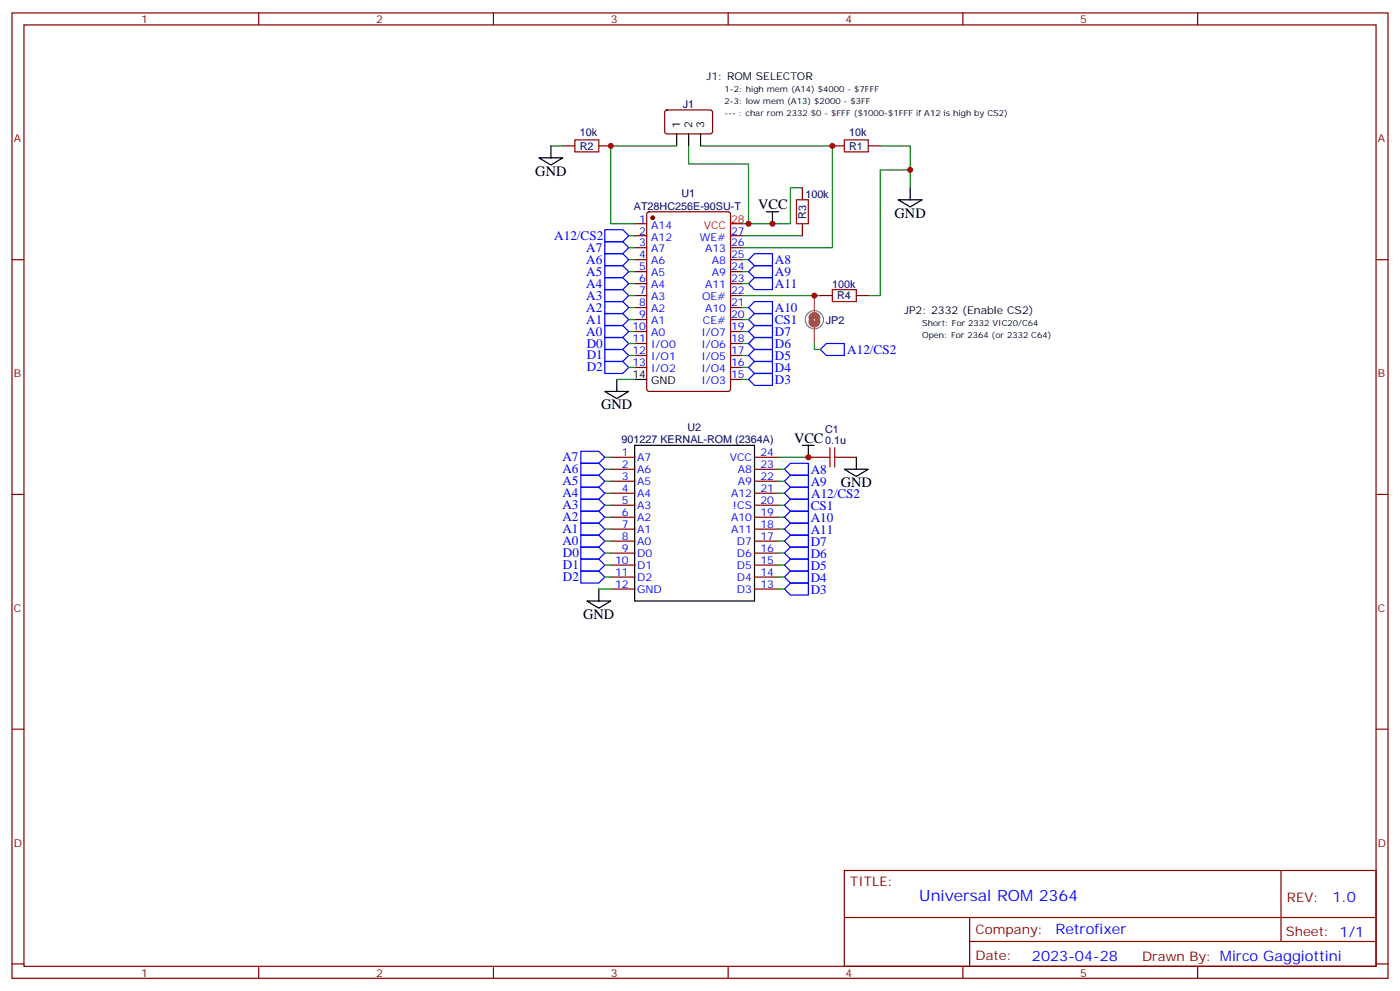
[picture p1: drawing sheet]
<svg xmlns="http://www.w3.org/2000/svg" width="412mm" height="292mm" viewBox="0 0 412 292" stroke-linecap="round" stroke-linejoin="round" font-family="sans-serif">
<g fill="none" stroke="#870000" stroke-width=".35">
<path d="M3.5 3.8h405.4v284.3h-405.4zM7.1 7.3h398.2v277.3h-398.2zM76.2 3.8v3.5M145.3 3.8v3.5M214.5 3.8v3.5M283.6 3.8v3.5M352.8 3.8v3.5M196 32.6l.5-.2h13l.4 .7-.1 5.9-.6 .4h-13l-.4-.7v-5.6zM165.8 43h3.5M176.4 43h3.5M236.4 55.3v3.5M245.2 43h3.5"/>
<path d="M255.8 43h3.5M3.5 76.5h3.6M187 76.5h3.5M187 65.9h3.5M187 69.4h3.5M187 73h3.5M190.7 62.6l.5-.2h23.3l.6 .4 .1 51.8-.5 .6-23.5 .1-.6-.5-.1-51.7zM215.2 76.5h3.5M215.2 69.4h3.5M215.2 73h3.5M236.4 65.9v3.5M405.3 76.5h3.6"/>
<path d="M187 80h3.5M187 83.5h3.5M187 87.1h3.5M187 90.6h3.5M187 94.1h3.5M187 97.6h3.5M215.2 80h3.5M215.2 83.5h3.5M215.2 87.1h3.5M215.2 90.6h3.5M215.2 94.1h3.5M215.2 97.6h3.5"/>
<path d="M241.7 87.1h3.5M252.2 87.1h3.6M187 101.2h3.5M187 104.7h3.5M187 108.2h3.5M215.2 101.2h3.5M215.2 104.7h3.5M215.2 108.2h3.5M215.2 111.8h3.5M179.9 134.7h7.1M179.9 138.2h7.1M222.2 134.7h7.1"/>
<path d="M222.2 138.2h7.1M238.1 134.7h3.6M248.7 134.7h3.5M3.5 145.6h3.6M179.9 141.7h7.1M179.9 145.3h7.1M179.9 148.8h7.1M179.9 152.3h7.1M179.9 155.9h7.1M179.9 159.4h7.1M222.2 141.7h7.1M222.2 145.3h7.1"/>
<path d="M222.2 148.8h7.1M222.2 152.3h7.1M222.2 155.9h7.1M222.2 159.4h7.1M405.3 145.6h3.6M179.9 162.9h7.1M179.9 166.4h7.1M179.9 170h7.1M179.9 173.5h7.1M222.2 162.9h7.1M222.2 166.4h7.1M222.2 170h7.1"/>
<path d="M222.2 173.5h7.1M3.5 214.8h3.6M405.3 214.8h3.6M248.7 256.4h156.6v28.2h-156.6zM377.3 256.4v20.9M248.7 270.2h156.5M285.6 277.3h119.6M285.6 270.2v14.2M3.5 283.9h3.6M76.2 284.6v3.5M145.3 284.6v3.5M214.5 284.6v3.5"/>
<path d="M283.6 284.6v3.5M352.8 284.6v3.5M405.3 283.9h3.6"/>
</g>
<g fill="none" stroke="#000" stroke-width=".35">
<path d="M199.3 39.4v3.6M202.8 39.4v3.6M206.4 39.4v3.6M158.7 46.5h7.1l-3.5 2.1zM162.3 43v3.5M264.6 58.8h7l-3.5 2.2zM268.1 55.3v3.5M225.8 62.4h3.5M227.5 62.4v3.5M178.2 115.3h7l-3.5 2.1zM181.7 111.8v3.5M187 111.8h3.5"/>
<path d="M187 131.2h35.2v45.8h-35.2zM236.4 131.2h3.5M238.1 131.2v3.5M248.7 138.2h7.1l-3.6 2.1zM252.2 134.7v3.5M172.9 177h7l-3.5 2.1zM176.4 173.5v3.5"/>
</g>
<circle cx="192.3" cy="64.1" r=".53" fill="#870000" stroke="#870000" stroke-width=".35"/>
<path d="M215.2 65.9h3.5" fill="none" stroke="#f00" stroke-width=".35"/>
<g fill="none" stroke="#008700" stroke-width=".35">
<path d="M162.3 43h3.5M199.3 43h-19.4v22.9h7.1M202.8 43v5.3h17.7v17.6M206.4 43h38.8v30h-26.5M236.4 55.3h-3.6v10.6h-14.1M259.3 43h8.8v12.3M268.1 50h-8.8v37.1h-3.5M185.2 73h1.8M185.2 76.5h1.8M185.2 69.4h1.8M218.7 76.5h1.8M218.7 69.4h17.7"/>
<path d="M185.2 80h1.8M185.2 83.5h1.8M185.2 87.1h1.8M185.2 90.6h1.8M185.2 94.1h1.8M185.2 97.6h1.8M218.7 80h1.8M218.7 83.5h1.8M218.7 87.1h23M218.7 90.6h1.8M218.7 94.1h1.8M218.7 97.6h1.8"/>
<path d="M181.7 111.8h5.3M185.2 108.2h1.8M185.2 104.7h1.8M185.2 101.2h1.8M218.7 108.2h1.8M218.7 104.7h1.8M218.7 101.2h1.8M218.7 111.8h1.8M239.9 101.2v1.7h1.8M178.2 134.7h1.7M178.2 138.2h1.7M229.3 134.7h8.8"/>
<path d="M229.3 138.2h1.8M178.2 141.7h1.7M178.2 145.3h1.7M178.2 148.8h1.7M178.2 152.3h1.7M178.2 155.9h1.7M178.2 159.4h1.7M229.3 141.7h1.8M229.3 145.3h1.8M229.3 148.8h1.8M229.3 152.3h1.8M229.3 155.9h1.8"/>
<path d="M229.3 159.4h1.8M176.4 173.5h3.5M178.2 170h1.7M178.2 166.4h1.7M178.2 162.9h1.7M229.3 173.5h1.8M229.3 170h1.8M229.3 166.4h1.8M229.3 162.9h1.8"/>
</g>
<g fill="none" stroke="#00f" stroke-width=".35">
<path d="M178.2 71.2h5.2l1.8 1.8-1.8 1.7h-5.2zM178.2 74.7h5.2l1.8 1.8-1.8 1.7h-5.2zM178.2 78.2h5.2l1.8 1.8-1.8 1.8h-5.2zM178.2 67.7h5.2l1.8 1.7-1.8 1.8h-5.2zM220.5 76.5l1.7-1.8h5.3v3.5h-5.3zM178.2 99.4h5.2l1.8 1.8-1.8 1.7h-5.2zM178.2 81.8h5.2l1.8 1.7-1.8 1.8h-5.2zM178.2 85.3h5.2l1.8 1.8-1.8 1.7h-5.2zM178.2 88.8h5.2l1.8 1.8-1.8 1.8h-5.2zM178.2 92.4h5.2l1.8 1.7-1.8 1.8h-5.2zM178.2 95.9h5.2l1.8 1.7-1.8 1.8h-5.2zM220.5 97.6l1.7-1.7h5.3v3.5h-5.3z"/>
<path d="M220.5 83.5l1.7-1.7h5.3v3.5h-5.3zM220.5 90.6l1.7-1.8h5.3v3.6h-5.3zM220.5 80l1.7-1.8h5.3v3.6h-5.3zM220.5 94.1l1.7-1.7h5.3v3.5h-5.3zM178.2 106.5h5.2l1.8 1.7-1.8 1.8h-5.2zM178.2 102.9h5.2l1.8 1.8-1.8 1.8h-5.2zM220.5 101.2l1.7-1.8h5.3v3.5h-5.3zM220.5 104.7l1.7-1.8h5.3v3.6h-5.3zM220.5 108.2l1.7-1.7h5.3v3.5h-5.3zM220.5 111.8l1.7-1.8h5.3v3.5h-5.3zM241.7 102.9l1.7-1.7h5.3v3.5h-5.3zM171.1 140h5.3l1.8 1.7-1.8 1.8h-5.3z"/>
<path d="M171.1 136.5h5.3l1.8 1.7-1.8 1.8h-5.3zM171.1 132.9h5.3l1.8 1.8-1.8 1.8h-5.3zM231.1 138.2l1.7-1.7h5.3v3.5h-5.3zM171.1 157.6h5.3l1.8 1.8-1.8 1.7h-5.3zM171.1 154.1h5.3l1.8 1.8-1.8 1.7h-5.3zM171.1 150.6h5.3l1.8 1.7-1.8 1.8h-5.3zM171.1 147h5.3l1.8 1.8-1.8 1.8h-5.3zM171.1 143.5h5.3l1.8 1.8-1.8 1.7h-5.3zM231.1 141.7l1.7-1.7h5.3v3.5h-5.3zM231.1 152.3l1.7-1.7h5.3v3.5h-5.3zM231.1 155.9l1.7-1.8h5.3v3.5h-5.3zM231.1 145.3l1.7-1.8h5.3v3.5h-5.3z"/>
<path d="M231.1 159.4l1.7-1.8h5.3v3.5h-5.3zM231.1 148.8l1.7-1.8h5.3v3.6h-5.3zM171.1 161.1h5.3l1.8 1.8-1.8 1.8h-5.3zM171.1 164.7h5.3l1.8 1.7-1.8 1.8h-5.3zM171.1 168.2h5.3l1.8 1.8-1.8 1.7h-5.3zM231.1 173.5l1.7-1.8h5.3v3.6h-5.3zM231.1 170l1.7-1.8h5.3v3.5h-5.3zM231.1 166.4l1.7-1.7h5.3v3.5h-5.3zM231.1 162.9l1.7-1.8h5.3v3.6h-5.3z"/>
</g>
<path d="M169.3 41.2h7.1v3.5h-7.1zM234.6 58.8h3.5v7.1h-3.5zM248.7 41.2h7.1v3.5h-7.1zM245.2 85.3h7v3.5h-7zM241.7 134.7h2.8M244.5 131.9v5.6M245.9 134.7h2.8M245.9 131.9v5.6" fill="none" stroke="#a10000" stroke-width=".35"/>
<path d="M239.9 91.5a2.69 2.69 0 0 1 2.4 3.8 2.69 2.69 0 0 1-4.5 .6 2.69 2.69 0 0 1 1.5-4.3l.6-.1" fill="none" stroke="#828282" stroke-width=".35"/>
<path d="M239 93.6a.88 .88 0 0 1 .9-.8 .88 .88 0 0 1 .9 .8M240.8 94.7a.88 .88 0 0 1-.9 .9 .88 .88 0 0 1-.9-.9" fill="none" stroke="#a64a4a" stroke-width="1.8"/>
<path d="M239.9 87.1v3.4M239.9 90.6v1.3M239.9 96.5v4.7" fill="none" stroke="#a64a4a" stroke-width=".35"/>
<g fill="#c00">
<circle cx="179.9" cy="43" r=".88"/>
<circle cx="220.5" cy="65.9" r=".88"/>
<circle cx="227.5" cy="65.9" r=".88"/>
<circle cx="245.2" cy="43" r=".88"/>
<circle cx="238.1" cy="134.7" r=".88"/>
<circle cx="268.1" cy="50" r=".88"/>
<circle cx="239.9" cy="87.1" r=".88"/>
</g>
<text font-size="4.6" fill="#00f" x="270.8" y="265.4">Universal ROM 2364</text>
<g font-size="4.2">
<text x="157.7" y="51.8">GND</text>
<text x="223.3" y="61.7">VCC</text>
<text x="263.5" y="64.1">GND</text>
<text x="177.1" y="120.6">GND</text>
<text x="233.9" y="130.5">VCC</text>
<text x="247.6" y="143.5">GND</text>
<text x="171.8" y="182.3">GND</text>
</g>
<g font-size="4.2" fill="#00f">
<text x="392.5" y="265.7">1.0</text>
<text x="310.9" y="275.2">Retrofixer</text>
<text x="304" y="283">2023-04-28</text>
</g>
<g font-size="3.9" fill="#00f">
<text x="163.3" y="70.7">A12/CS2</text>
<text x="172.7" y="74.1">A7</text>
<text x="172.7" y="77.6">A6</text>
<text x="228.2" y="77.8">A8</text>
<text x="172.7" y="81.2">A5</text>
<text x="228.2" y="81.4">A9</text>
<text x="172.7" y="84.7">A4</text>
<text x="172.7" y="88.2">A3</text>
<text x="228.2" y="84.9">A11</text>
<text x="172.7" y="91.8">A2</text>
<text x="172.7" y="95.3">A1</text>
<text x="228.2" y="91.9">A10</text>
<text x="228.2" y="95.4">CS1</text>
<text x="172.7" y="98.9">A0</text>
<text x="228.2" y="99">D7</text>
<text x="172.8" y="105.9">D1</text>
<text x="172.8" y="102.4">D0</text>
<text x="228.2" y="102.5">D6</text>
<text x="228.2" y="106">D5</text>
<text x="249.6" y="104.2">A12/CS2</text>
<text x="172.8" y="109.4">D2</text>
<text x="228.2" y="109.6">D4</text>
<text x="228.2" y="113.1">D3</text>
<text x="165.7" y="135.9">A7</text>
<text x="165.7" y="142.9">A5</text>
<text x="165.7" y="139.4">A6</text>
<text x="238.8" y="139.6">A8</text>
<text x="238.8" y="143.1">A9</text>
<text x="165.7" y="150">A3</text>
<text x="165.7" y="146.4">A4</text>
<text x="238.9" y="146.6">A12/CS2</text>
<text x="165.7" y="153.5">A2</text>
<text x="238.8" y="153.7">A10</text>
<text x="238.8" y="150.1">CS1</text>
<text x="165.7" y="160.6">A0</text>
<text x="165.7" y="157">A1</text>
<text x="238.8" y="157.2">A11</text>
<text x="238.8" y="160.7">D7</text>
<text x="165.8" y="164.2">D0</text>
<text x="165.8" y="167.6">D1</text>
<text x="238.8" y="167.8">D5</text>
<text x="238.8" y="164.3">D6</text>
<text x="165.8" y="171.1">D2</text>
<text x="238.8" y="171.3">D4</text>
<text x="238.8" y="174.8">D3</text>
</g>
<g font-size="3.9" fill="#800">
<text x="250.5" y="261">TITLE:</text>
<text x="379.1" y="265.7">REV:</text>
<text x="287.4" y="275.2">Company:</text>
<text x="378.7" y="275.8">Sheet: 1/1</text>
<text x="287.4" y="282.9">Date:</text>
<text x="336.4" y="282.9">Drawn By: Mirco Gaggiottini</text>
</g>
<g font-size="3.2" fill="#800">
<text x="41.6" y="6.8">1</text>
<text x="110.8" y="6.8">2</text>
<text x="179.9" y="6.8">3</text>
<text x="249.1" y="6.8">4</text>
<text x="318.2" y="6.8">5</text>
<text x="4.1" y="41.9">A</text>
<text x="405.9" y="41.9">A</text>
<text x="4.1" y="111.1">B</text>
<text x="405.9" y="111.1">B</text>
<text x="4.1" y="180.2">C</text>
<text x="405.9" y="180.2">C</text>
<text x="4.1" y="249.3">D</text>
<text x="405.9" y="249.3">D</text>
<text x="41.6" y="287.6">1</text>
<text x="110.8" y="287.6">2</text>
<text x="179.9" y="287.6">3</text>
<text x="249.1" y="287.6">4</text>
<text x="318.2" y="287.6">5</text>
</g>
<g font-size="3.2">
<text x="208.1" y="23.6">J1: ROM SELECTOR</text>
<text x="200.4" y="37.7" transform="rotate(-90 200.4 37.7)">1</text>
<text x="203.9" y="37.7" transform="rotate(-90 203.9 37.7)">2</text>
<text x="207.4" y="37.7" transform="rotate(-90 207.4 37.7)">3</text>
<text x="266.3" y="92.4">JP2: 2332 (Enable CS2)</text>
<text x="186.3" y="111.4">14</text>
<text x="191.8" y="113.2">GND</text>
</g>
<g font-size="3.2" fill="#000080">
<text x="201.1" y="31.8">J1</text>
<text x="170.8" y="40.1">10k</text>
<text x="250.1" y="40.1">10k</text>
<text x="170.8" y="44.1">R2</text>
<text x="250.1" y="44.1">R1</text>
<text x="200.8" y="58">U1</text>
<text x="237.2" y="58.2">100k</text>
<text x="186.7" y="61.7">AT28HC256E-90SU-T</text>
<text x="237.5" y="64.5" transform="rotate(-90 237.5 64.5)">R3</text>
<text x="245.1" y="84.7">100k</text>
<text x="246.6" y="88.2">R4</text>
<text x="243.3" y="95.3">JP2</text>
<text x="183.1" y="130.5">901227 KERNAL-ROM (2364A)</text>
<text x="202.5" y="126.9">U2</text>
<text x="243.1" y="130.8">0.1u</text>
<text x="243.1" y="127.6">C1</text>
</g>
<g font-size="3.2" fill="#00f">
<text x="188.3" y="65.5">1</text>
<text x="188.3" y="69.1">2</text>
<text x="191.8" y="67.3">A14</text>
<text x="191.8" y="70.8">A12</text>
<text x="206.1" y="70.8">WE#</text>
<text x="215.4" y="69.1">27</text>
<text x="188.3" y="72.6">3</text>
<text x="188.3" y="76.1">4</text>
<text x="191.8" y="74.4">A7</text>
<text x="191.8" y="77.9">A6</text>
<text x="207.7" y="74.4">A13</text>
<text x="209.7" y="77.9">A8</text>
<text x="215.4" y="76.1">25</text>
<text x="215.4" y="72.6">26</text>
<text x="188.3" y="79.7">5</text>
<text x="188.3" y="83.2">6</text>
<text x="191.8" y="81.4">A5</text>
<text x="209.7" y="81.4">A9</text>
<text x="215.4" y="83.2">23</text>
<text x="215.4" y="79.7">24</text>
<text x="188.3" y="86.7">7</text>
<text x="191.8" y="84.9">A4</text>
<text x="191.8" y="88.5">A3</text>
<text x="206.8" y="88.5">OE#</text>
<text x="207.7" y="84.9">A11</text>
<text x="215.4" y="86.7">22</text>
<text x="188.3" y="90.2">8</text>
<text x="188.3" y="93.8">9</text>
<text x="191.8" y="92">A2</text>
<text x="191.8" y="95.5">A1</text>
<text x="207.1" y="95.5">CE#</text>
<text x="207.7" y="92">A10</text>
<text x="215.4" y="93.8">20</text>
<text x="215.4" y="90.2">21</text>
<text x="186.3" y="97.3">10</text>
<text x="186.3" y="100.8">11</text>
<text x="191.8" y="99.1">A0</text>
<text x="206.6" y="99.1">I/O7</text>
<text x="215.4" y="100.8">18</text>
<text x="215.4" y="97.3">19</text>
<text x="186.3" y="104.4">12</text>
<text x="186.3" y="107.9">13</text>
<text x="191.8" y="102.6">I/O0</text>
<text x="191.8" y="106.1">I/O1</text>
<text x="206.6" y="106.1">I/O5</text>
<text x="206.6" y="102.6">I/O6</text>
<text x="215.4" y="107.9">16</text>
<text x="215.4" y="104.4">17</text>
<text x="191.8" y="109.6">I/O2</text>
<text x="206.6" y="113.2">I/O3</text>
<text x="206.6" y="109.6">I/O4</text>
<text x="215.4" y="111.4">15</text>
<text x="183.2" y="134.3">1</text>
<text x="183.2" y="137.9">2</text>
<text x="187.7" y="135.7">A7</text>
<text x="214.9" y="135.7">VCC</text>
<text x="224" y="137.9">23</text>
<text x="224" y="134.3">24</text>
<text x="183.2" y="141.4">3</text>
<text x="187.7" y="139.3">A6</text>
<text x="187.7" y="142.8">A5</text>
<text x="217.4" y="142.8">A9</text>
<text x="217.4" y="139.3">A8</text>
<text x="224" y="141.4">22</text>
<text x="183.2" y="144.9">4</text>
<text x="183.2" y="148.4">5</text>
<text x="187.7" y="146.3">A4</text>
<text x="187.7" y="149.9">A3</text>
<text x="215.3" y="146.3">A12</text>
<text x="215.9" y="149.9">!CS</text>
<text x="224" y="148.4">20</text>
<text x="224" y="144.9">21</text>
<text x="183.2" y="152">6</text>
<text x="183.2" y="155.5">7</text>
<text x="187.7" y="153.4">A2</text>
<text x="215.3" y="153.4">A10</text>
<text x="224" y="155.5">18</text>
<text x="224" y="152">19</text>
<text x="183.2" y="159">8</text>
<text x="187.7" y="156.9">A1</text>
<text x="187.7" y="160.4">A0</text>
<text x="215.3" y="156.9">A11</text>
<text x="217.1" y="160.4">D7</text>
<text x="224" y="159">17</text>
<text x="181.2" y="166.1">10</text>
<text x="183.2" y="162.6">9</text>
<text x="187.7" y="164">D0</text>
<text x="187.7" y="167.5">D1</text>
<text x="217.1" y="167.5">D5</text>
<text x="217.1" y="164">D6</text>
<text x="224" y="166.1">15</text>
<text x="224" y="162.6">16</text>
<text x="181.2" y="169.6">11</text>
<text x="181.2" y="173.1">12</text>
<text x="187.7" y="171">D2</text>
<text x="217.1" y="171">D4</text>
<text x="224" y="173.1">13</text>
<text x="224" y="169.6">14</text>
<text x="187.7" y="174.6">GND</text>
<text x="217.1" y="174.6">D3</text>
</g>
<g font-size="3.2" fill="#f00">
<text x="215.4" y="65.5">28</text>
<text x="207.3" y="67.3">VCC</text>
</g>
<g font-size="2.5">
<text x="213.4" y="27.1">1-2: high mem (A14) $4000 - $7FFF</text>
<text x="213.4" y="30.6">2-3: low mem (A13) $2000 - $3FF</text>
<text x="213.4" y="34.1">--- : char rom 2332 $0 - $FFF ($1000-$1FFF if A12 is high by CS2)</text>
<text x="271.6" y="95.9">Short: For 2332 VIC20/C64</text>
<text x="271.6" y="99.4">Open: For 2364 (or 2332 C64)</text>
</g>
</svg>
